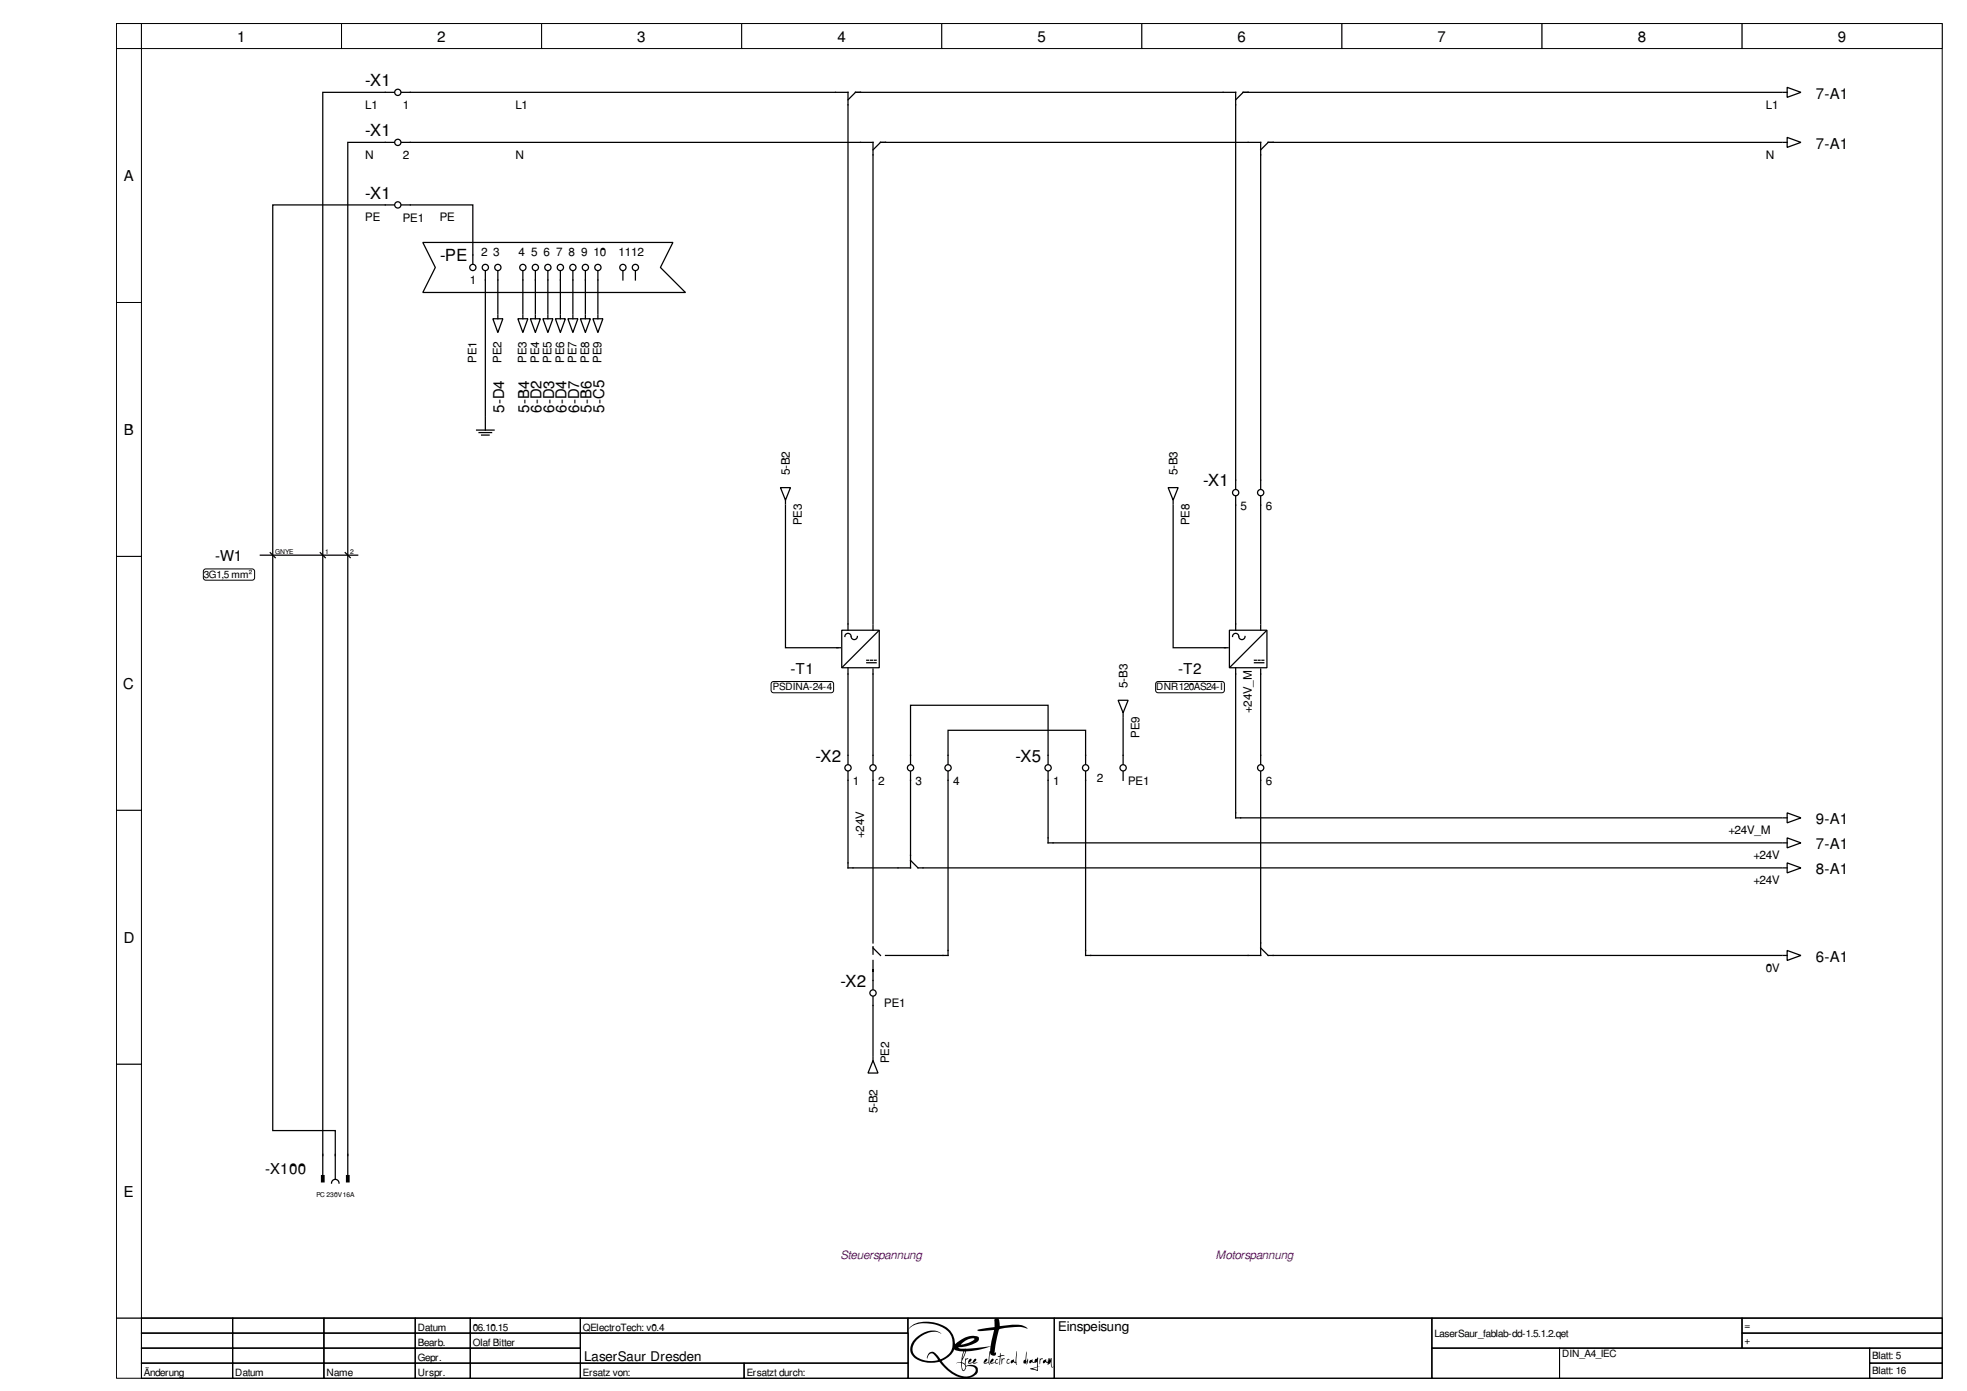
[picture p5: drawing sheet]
<svg xmlns="http://www.w3.org/2000/svg" width="420mm" height="297mm" viewBox="0 0 420 297" stroke-linecap="round" stroke-linejoin="round" font-family="sans-serif">
<path d="M24.9 5h390v276.5h-390z" fill="none" stroke="#000" stroke-width=".21"/>
<g fill="#fff" stroke="#000" stroke-width=".21">
<path d="M24.9 5h5.3v5.4h-5.3z"/>
<path d="M30.2 5h42.8v5.4h-42.8z"/>
<path d="M73 5h42.7v5.4h-42.7z"/>
<path d="M115.7 5h42.7v5.4h-42.7z"/>
<path d="M158.4 5h42.8v5.4h-42.8z"/>
<path d="M201.2 5h42.7v5.4h-42.7z"/>
<path d="M243.9 5h42.7v5.4h-42.7z"/>
<path d="M286.6 5h42.8v5.4h-42.8z"/>
<path d="M329.4 5h42.7v5.4h-42.7z"/>
<path d="M372.1 5h42.8v5.4h-42.8z"/>
<path d="M24.9 10.4h5.3v54.2h-5.3z"/>
<path d="M24.9 64.6h5.3v54.2h-5.3z"/>
<path d="M24.9 118.8h5.3v54.2h-5.3z"/>
<path d="M24.9 173h5.3v54.3h-5.3z"/>
<path d="M24.9 227.3h5.3v54.2h-5.3z"/>
<path d="M24.9 281.5h390v12.8h-390z"/>
<path d="M30.2 281.5h19.5v3.2h-19.5z"/>
</g>
<path d="M30.2 281.5h19.5v3.2h-19.5z" fill="none" stroke="#000" stroke-width=".21"/>
<path d="M49.7 281.5h19.5v3.2h-19.5z" fill="#fff" stroke="#000" stroke-width=".21"/>
<path d="M49.7 281.5h19.5v3.2h-19.5z" fill="none" stroke="#000" stroke-width=".21"/>
<path d="M69.2 281.5h19.5v3.2h-19.5z" fill="#fff" stroke="#000" stroke-width=".21"/>
<path d="M69.2 281.5h19.5v3.2h-19.5z" fill="none" stroke="#000" stroke-width=".21"/>
<path d="M88.7 281.5h11.8v3.2h-11.8z" fill="#fff" stroke="#000" stroke-width=".21"/>
<path d="M88.7 281.5h11.8v3.2h-11.8z" fill="none" stroke="#000" stroke-width=".21"/>
<path d="M100.5 281.5h23.5v3.2h-23.5z" fill="#fff" stroke="#000" stroke-width=".21"/>
<path d="M100.5 281.5h23.5v3.2h-23.5z" fill="none" stroke="#000" stroke-width=".21"/>
<path d="M124 281.5h70v3.2h-70z" fill="#fff" stroke="#000" stroke-width=".21"/>
<path d="M124 281.5h70v3.2h-70z" fill="none" stroke="#000" stroke-width=".21"/>
<path d="M194 281.5h31.2v12.8h-31.2z" fill="#fff" stroke="#000" stroke-width=".21"/>
<g fill="#000">
<path d="M207 290.3l.4-.2a.61 .61 0 0 1-.5 .9 .87 .87 0 0 0 1.2-.7l.4-.1a.76 .76 0 0 1-.6 .8l.9-.1-.7 .3-.4-.2-.8 .2-.1-.3zM211.8 290.3l.4-.1a.73 .73 0 0 1-.6 .8l.9-.1 .1-.4a.38 .38 0 0 1 .5-.3v.2h-.2l-.2 .2v.4h.6a.57 .57 0 0 1-.9 0l-.1 .1a.53 .53 0 0 1-.8-.1zM213.6 288.9l.2 .5 .5-.1 .3 .3h-.7a1.89 1.89 0 0 0-.3 1.7l-.1 .2 .1-1.8h-.5l.5-.2zM214 290l.1 .2 .3-.1 .2 .1a.69 .69 0 0 0-.5 1l-.1 .1zM215.2 290.3l.2-.1 .2 .1a.42 .42 0 0 0-.4 .3 .42 .42 0 0 0 .1 .4l.5-.1a.44 .44 0 0 1-.6 .3 .44 .44 0 0 1-.1-.7zM217.2 288.6l-.1 1.9 .1 .9-.7-.6-.4 .3-.2-.2v-.3l.6-.4 .1 .4 .3 .3zM219.3 288.6l-.1 2.1 .4-.6v.9l-.1 .2-.1-.6-.1 .8-.4-.3a.41 .41 0 0 1-.3-.4 .41 .41 0 0 1 .4-.4zM222.2 290v.2l.3-.1 .3 .1-.5 .2-.2 .9zM223 290.4l.4-.2 .1 .5 .3 .2 .1-.8 .1 .7 .2-.8 .1 .5 .3-.5 .1 1.7 .1 .2 .3-.1-.5 .2-.2-1.2-.2 .4-.1-.1-.2 .3-.1-.3-.5-.3-.5 .3v-.5z"/>
<path d="M207 290.3l-.2 .8 .3 .1 .6-.2a.83 .83 0 0 0 1.2-.1l-.8 .1-.1-.1a.53 .53 0 0 0 .4-.8l-.3 .2a.88 .88 0 0 1-1.2 .7l.6-.6-.1-.3zM207 290.3l.2-.1h.3l-.1 .4-.5 .3 .2 .1 .6-.1 .5-.7h.3a.62 .62 0 0 1-.5 .7l.1 .1 .7-.1-.7 .3-.3-.2-.9 .2-.1-.3z"/>
<path d="M211.8 290.3l-.3 .7a.87 .87 0 0 0 1 0l.4 .2 .4-.2h-.6v-.4l.2-.2h.3l-.1-.2a.46 .46 0 0 0-.6 .5v.2l-.9 .1a.66 .66 0 0 0 .5-.9zM211.9 290.2h.3a.76 .76 0 0 1-.6 .8h.2a.65 .65 0 0 0 .9-.6l.3-.2 .2 .1-.3 .1-.2 .6h.6a.49 .49 0 0 1-.8 0l-.2 .1a.53 .53 0 0 1-.8-.1z"/>
<path d="M194.5 283.3l-.5 .7 .8-.8 1.4-.5 1.4-.1 1.4 .1a6.3 6.3 0 0 1 3.7 1.8l.3 .4a3.5 3.5 0 0 1-1.2 4.9l-.9 .5-1.1-1.3a1.08 1.08 0 0 0-1.3-.1 1.08 1.08 0 0 0-.4 1.2 .92 .92 0 0 1 .7-1 .92 .92 0 0 1 1.1 .6l.5 .7a5.1 5.1 0 0 1-5.2-1.2l-.3-.9 .2-1a4.1 4.1 0 0 1 1.9-2.1l1.1-.5 1-.3h.9l1.1 .4-1.2-.6a4.9 4.9 0 0 0-4 1.3 2.72 2.72 0 0 0-.2 4.7 6 6 0 0 0 3.1 .8l1.9-.2 1.6 1.8a5 5 0 0 0 5.2 1.5l.8-.4 .5-.5a1.19 1.19 0 0 0-.1-1.3 1.19 1.19 0 0 0-1.3-.4l-1 .2-.1-1.1 .2-.3 .3-.1-.1-.2-.4 .2-.1-.1-.1 1.1-.6-.3 .9-2.3 2.8-.4 2.4-.7-.5 3.4-.8 .1 .5-.4 .1-.3-.1-.2-.5 .3-.2 .5v.2l.4 .1 .6-.2 .3 .4h.1l-.2-.7 .2-1.8 .2 .4 .6 .2a.4 .4 0 0 0 .5-.4l-.1-.3-.2 .1v-.7l.9-4.3 1.3-.3 2.9-.3 1.9 .4a1.04 1.04 0 0 0-1-.6l-2.2-.2-2.7 .3-.3-1.6a.53 .53 0 0 0-.7 0 .53 .53 0 0 0-.2 .6v1.2l-3.7 .6 .7 .3 2.9-.3-.7 3.5-5.6 .5a1.33 1.33 0 0 1-1.3-.3l1.4-.1 2.1-.7 .8-.6 .1-.7-.8-.3-1.7 .1-1.5 .8-1.1 .9-.2-1.2a5.5 5.5 0 0 0-5.3-3.6h-1.3l-1.3 .2zM194.5 283.3a6.6 6.6 0 0 1 6.2-.5l1.1 .5a4.5 4.5 0 0 1 2.2 3.8l.2-.2a4.8 4.8 0 0 1 4.7-1.4l.2 .1a1.01 1.01 0 0 1-.9 1.2 7.9 7.9 0 0 1-3.2 .9h-.3l.5 .3h1.4l5-.5 .7-3.5-2.9 .3-.7-.3 3.8-.6-.1-1.6 .2-.3h.5l.3 .2 .2 1.5 2.7-.3a4 4 0 0 1 3.1 .7l.1 .1-1.4-.3h-.8l-3.7 .4a4.9 4.9 0 0 0-.8 2.6l-.3 2.3v.3l.2-.2v.3l-.2 .4a.66 .66 0 0 1-1-.6l-.1 .5a2.81 2.81 0 0 0 .1 2h-.2l-.2-.4-.6 .2-.4-.1v-.2l.2-.5 .5-.3 .1 .2-.1 .3-.5 .4 .8-.1 .5-3.4-2.4 .7-2.8 .4-.9 2.2 .6 .4 .1-1.1 .1 .1 .5-.1v.1l-.5 .3-.1 .8 .2 .4a2.39 2.39 0 0 1 1.9-.1l.5 .5 .1 .5-.1 .6-.5 .5-1.3 .5h-1.9a10.2 10.2 0 0 1-4.4-3.4l-.4 .1a6.8 6.8 0 0 1-3.9-.3l-1-.6-.5-.6-.4-.6-.1-.8a5 5 0 0 1 4-3.8h1.5l1.2 .6a3.3 3.3 0 0 0-3.8 .2 3.6 3.6 0 0 0-2.3 3.8 3.3 3.3 0 0 0 2.3 1.7l1.7 .2 1.4-.3-.8-1-.5-.4-.7 .3-.3 .8-.1-.1a1.2 1.2 0 0 1 1.3-1.3l.8 .6 .8 .9h.2l1-.6 .8-.7 .5-.9 .1-.9a4 4 0 0 0-3.4-4.2l-1.1-.2a5.2 5.2 0 0 0-5 1.2zM205.3 287.1l1.4-1.1 1-.2 .5 .1a4.8 4.8 0 0 1-2.9 1.2zM205.3 287.1h.4l1.3-.4 1.2-.8-.5-.1-1 .2zM201.1 290.6a5.3 5.3 0 0 0 2.7-2.3v-.1a2.42 2.42 0 0 0 1.8 .4h.2l-.5 2.3h-.8l-.3 .3 .6-.2h.5a1.65 1.65 0 0 0 .5 1.8l.3-.3 .2-.4a.98 .98 0 0 1 1.4-.3 .9 .9 0 0 1 .7 .8 .9 .9 0 0 1-.6 .9l-.4 .3a5.4 5.4 0 0 1-5.5-2.2zM201.1 290.6a8.4 8.4 0 0 0 3.8 3.1 2.57 2.57 0 0 0 3.5-1 1.39 1.39 0 0 0-1.9-.9l-.4 .7-.4 .3-.3-.5-.1-1.3h-.5l-.6 .2a1.05 1.05 0 0 1 1.1-.3l.5-2.3-1.2-.1-.8-.3a4 4 0 0 1-2.4 2.3zM206 288.6h.2l-.1 .2-.5 1.3zM206 288.6l-.4 1.5 .5-1.3 .1-.2zM205.5 291.1l.6 .4 .1 .5a.39 .39 0 0 1-.1 .4 .39 .39 0 0 1-.5 .1zM205.5 291.1a1.36 1.36 0 0 0 .4 1.5l.3-.7a.84 .84 0 0 0-.7-.8z"/>
<path d="M194.5 283.3l-.5 .6 .1-.1a5.9 5.9 0 0 1 5.6-1 4.2 4.2 0 0 1 3.8 4.3 3.4 3.4 0 0 1-2.7 3.1l-1-1.2a1.06 1.06 0 0 0-1.3-.1 1.06 1.06 0 0 0-.4 1.2 .92 .92 0 0 1 .7-1 .92 .92 0 0 1 1.1 .6 .69 .69 0 0 1 .4 .8 5.3 5.3 0 0 1-5.1-1.3 2.77 2.77 0 0 1 1.2-3.6 4 4 0 0 1 4.7-.8 3.4 3.4 0 0 0-4.4 .1 3.5 3.5 0 0 0-2 4.2 5 5 0 0 0 4.9 1.9l1.1-.2a7.9 7.9 0 0 0 5.7 3.5 2.66 2.66 0 0 0 2.5-1.4 1.2 1.2 0 0 0-1.5-1.4l-1 .2-.1-.2v-1l.5-.3v-.1h-.6l-.1 1.1-.6-.3 .9-2.3 2.8-.4 2.4-.7-.1 1a1.4 1.4 0 0 0-.3 1.3l-.1 1.1-.8 .1 .5-.4 .1-.3-.2-.2-.4 .3-.2 .7 .4 .1 .6-.2 .2 .4h.2a3.5 3.5 0 0 1 0-2.5 .65 .65 0 0 0 .5 .6 .65 .65 0 0 0 .8-.4v-.3l-.3 .2v-.2v-.9l.9-4a10.9 10.9 0 0 1 6.1-.2 3.7 3.7 0 0 0-3.2-.8l-2.7 .3-.2-1.3a.52 .52 0 0 0-.6-.4 .52 .52 0 0 0-.4 .7v1.2l-3.7 .6 .7 .3 2.9-.3-.7 3.5a24.3 24.3 0 0 1-6.6 .5l-.3-.3h.3a7.1 7.1 0 0 0 4-1.4l.1-.5-.2-.3a5 5 0 0 0-4.9 1.6 4.6 4.6 0 0 0-3.8-4.5 6.4 6.4 0 0 0-5.7 .7zM205.4 287a2.7 2.7 0 0 1 2.8-1.1 4.8 4.8 0 0 1-3 1.2zM201.1 290.6a4.9 4.9 0 0 0 2.7-2.4l.8 .3 1.2 .1-.5 2.3h-.8l-.3 .3 .6-.2h.5a1.66 1.66 0 0 0 .5 1.8l.3-.3 .3-.7a1.77 1.77 0 0 1 2 .6 1.9 1.9 0 0 1-2.4 1.5 7.7 7.7 0 0 1-4.9-3.3zM205.9 288.7l.3-.1-.6 1.5zM205.5 291.1a.77 .77 0 0 1 .7 .7 .77 .77 0 0 1-.5 .8l-.2-.6z"/>
<path d="M213.6 288.9v.6l-.5 .2h.5l-.1 1.5 .1 .3 .2-1.8 .8-.1-.3-.3-.6 .1zM213.6 288.9l.1 .5 .6-.1 .3 .3a.59 .59 0 0 0-.9 .3l-.1 1.6v-1.8h-.5l.5-.2z"/>
<path d="M214 290v1.3l.1-.9 .5-.3h-.2l-.3 .1zM214 290l.1 .2 .3-.1h.2a.72 .72 0 0 0-.5 1l-.1 .2z"/>
<path d="M215.1 290.3l-.1 .7 .5 .2 .3-.3-.5 .1-.2-.1 .2-.5h.3v-.2zM215.2 290.3l.4-.1v.2h-.3l-.2 .5 .2 .1 .5-.1-.3 .3-.5-.2z"/>
<path d="M217.2 288.6l-.3 2.3a.44 .44 0 0 1-.4-.7l-.1 .2a.36 .36 0 0 0-.5 .3 .36 .36 0 0 0 .3 .4l.3-.3 .4 .3 .2 .3h.2l-.2-.4 .1-.1-.1-.2zM217.2 288.6l-.1 2.1 .1 .2-.1 .1 .2 .4-.8-.6-.3 .3a.38 .38 0 0 1-.3-.5 .38 .38 0 0 1 .5-.2l.1-.2 .1 .6 .3 .1z"/>
<path d="M219.3 288.6l-.2 1.2a.55 .55 0 0 1-.5 .8v.5h.4l.3 .3 .1-.8 .1 .6 .1-1.1-.4 .6zM219.3 288.6l-.1 2.1 .4-.6v.8l-.1 .3-.1-.6-.1 .8-.2-.2a.45 .45 0 0 1-.5-.5 .45 .45 0 0 1 .4-.4z"/>
<path d="M220 290.5l-.2 .4 .2 .2 .4-.3 .4 .2 .7-.2v1.1l-1.4 .3v.1l1.6 .5v-.9l.5-.2-.5 .1v-1.9h-.1l-.1 .3h-.4l-.1 .7-.4-.1-.1-.6zM220 290.5l.5-.3 .1 .6 .3 .1a.63 .63 0 0 1 .6-.7l.2-.3v1.9l.5-.1-.5 .2v.9l-1.7-.5 1.5-.4v-1.1l-.7 .2-.4-.2-.4 .3-.2-.2zM220.6 292.3l.9-.3v.5zM220.6 292.3l.9 .2v-.5z"/>
<path d="M220.1 290.4l-.2 .2v.5l.5-.3 .4 .2 .7-.2v1.1l-1.5 .4 1.7 .5v-.9l.4-.2-.4 .1v-1.9l-.2 .3a.64 .64 0 0 0-.6 .7l-.3-.1-.1-.6zM220.6 292.3l.9-.3v.5z"/>
<path d="M222.2 290l-.1 1.3 .2-.9 .5-.2-.3-.1-.3 .1zM222.2 290v.2l.3-.1 .3 .1-.5 .2-.2 .9z"/>
<path d="M223 290.4l-.2 .5 .1 .2 .5-.3 .4 .3v.4l.3-.4 .1 .1 .2-.4 .2 1.2 .5-.2-.3 .1-.1-.2-.1-1.7-.3 .5-.1-.5-.2 .8-.1-.8-.1 .9a.49 .49 0 0 1-.4-.7zM223 290.4l.4-.2 .1 .6 .3 .1 .1-.9 .1 .8 .2-.8 .1 .5 .3-.5 .1 1.7 .1 .2 .3-.1-.5 .2-.2-1.2-.2 .4-.1-.1-.3 .4v-.4l-.4-.3-.5 .3-.1-.2z"/>
</g>
<path d="M194 281.5h31.2v12.8h-31.2z" fill="none" stroke="#000" stroke-width=".21"/>
<path d="M225.2 281.5h80.7v12.8h-80.7z" fill="#fff" stroke="#000" stroke-width=".21"/>
<path d="M225.2 281.5h80.7v12.8h-80.7z" fill="none" stroke="#000" stroke-width=".21"/>
<path d="M305.9 281.5h66.2v6.4h-66.2z" fill="#fff" stroke="#000" stroke-width=".21"/>
<path d="M305.9 281.5h66.2v6.4h-66.2z" fill="none" stroke="#000" stroke-width=".21"/>
<path d="M372.1 281.5h42.8v3.2h-42.8z" fill="#fff" stroke="#000" stroke-width=".21"/>
<path d="M372.1 281.5h42.8v3.2h-42.8z" fill="none" stroke="#000" stroke-width=".21"/>
<path d="M30.2 284.7h19.5v3.2h-19.5z" fill="#fff" stroke="#000" stroke-width=".21"/>
<path d="M30.2 284.7h19.5v3.2h-19.5z" fill="none" stroke="#000" stroke-width=".21"/>
<path d="M49.7 284.7h19.5v3.2h-19.5z" fill="#fff" stroke="#000" stroke-width=".21"/>
<path d="M49.7 284.7h19.5v3.2h-19.5z" fill="none" stroke="#000" stroke-width=".21"/>
<path d="M69.2 284.7h19.5v3.2h-19.5z" fill="#fff" stroke="#000" stroke-width=".21"/>
<path d="M69.2 284.7h19.5v3.2h-19.5z" fill="none" stroke="#000" stroke-width=".21"/>
<path d="M88.7 284.7h11.8v3.2h-11.8z" fill="#fff" stroke="#000" stroke-width=".21"/>
<path d="M88.7 284.7h11.8v3.2h-11.8z" fill="none" stroke="#000" stroke-width=".21"/>
<path d="M100.5 284.7h23.5v3.2h-23.5z" fill="#fff" stroke="#000" stroke-width=".21"/>
<path d="M100.5 284.7h23.5v3.2h-23.5z" fill="none" stroke="#000" stroke-width=".21"/>
<path d="M124 284.7h70v6.4h-70z" fill="#fff" stroke="#000" stroke-width=".21"/>
<path d="M124 284.7h70v6.4h-70z" fill="none" stroke="#000" stroke-width=".21"/>
<path d="M372.1 284.7h42.8v3.2h-42.8z" fill="#fff" stroke="#000" stroke-width=".21"/>
<path d="M372.1 284.7h42.8v3.2h-42.8z" fill="none" stroke="#000" stroke-width=".21"/>
<path d="M30.2 287.9h19.5v3.2h-19.5z" fill="#fff" stroke="#000" stroke-width=".21"/>
<path d="M30.2 287.9h19.5v3.2h-19.5z" fill="none" stroke="#000" stroke-width=".21"/>
<path d="M49.7 287.9h19.5v3.2h-19.5z" fill="#fff" stroke="#000" stroke-width=".21"/>
<path d="M49.7 287.9h19.5v3.2h-19.5z" fill="none" stroke="#000" stroke-width=".21"/>
<path d="M69.2 287.9h19.5v3.2h-19.5z" fill="#fff" stroke="#000" stroke-width=".21"/>
<path d="M69.2 287.9h19.5v3.2h-19.5z" fill="none" stroke="#000" stroke-width=".21"/>
<path d="M88.7 287.9h11.8v3.2h-11.8z" fill="#fff" stroke="#000" stroke-width=".21"/>
<path d="M88.7 287.9h11.8v3.2h-11.8z" fill="none" stroke="#000" stroke-width=".21"/>
<path d="M100.5 287.9h23.5v3.2h-23.5z" fill="#fff" stroke="#000" stroke-width=".21"/>
<path d="M100.5 287.9h23.5v3.2h-23.5z" fill="none" stroke="#000" stroke-width=".21"/>
<path d="M305.9 287.9h27.2v6.4h-27.2z" fill="#fff" stroke="#000" stroke-width=".21"/>
<path d="M305.9 287.9h27.2v6.4h-27.2z" fill="none" stroke="#000" stroke-width=".21"/>
<path d="M333.1 287.9h66.3v6.4h-66.3z" fill="#fff" stroke="#000" stroke-width=".21"/>
<path d="M333.1 287.9h66.3v6.4h-66.3z" fill="none" stroke="#000" stroke-width=".21"/>
<path d="M399.4 287.9h15.5v3.2h-15.5z" fill="#fff" stroke="#000" stroke-width=".21"/>
<path d="M399.4 287.9h15.5v3.2h-15.5z" fill="none" stroke="#000" stroke-width=".21"/>
<path d="M30.2 291.1h19.5v3.2h-19.5z" fill="#fff" stroke="#000" stroke-width=".21"/>
<path d="M30.2 291.1h19.5v3.2h-19.5z" fill="none" stroke="#000" stroke-width=".21"/>
<path d="M49.7 291.1h19.5v3.2h-19.5z" fill="#fff" stroke="#000" stroke-width=".21"/>
<path d="M49.7 291.1h19.5v3.2h-19.5z" fill="none" stroke="#000" stroke-width=".21"/>
<path d="M69.2 291.1h19.5v3.2h-19.5z" fill="#fff" stroke="#000" stroke-width=".21"/>
<path d="M69.2 291.1h19.5v3.2h-19.5z" fill="none" stroke="#000" stroke-width=".21"/>
<path d="M88.7 291.1h11.8v3.2h-11.8z" fill="#fff" stroke="#000" stroke-width=".21"/>
<path d="M88.7 291.1h11.8v3.2h-11.8z" fill="none" stroke="#000" stroke-width=".21"/>
<path d="M100.5 291.1h23.5v3.2h-23.5z" fill="#fff" stroke="#000" stroke-width=".21"/>
<path d="M100.5 291.1h23.5v3.2h-23.5z" fill="none" stroke="#000" stroke-width=".21"/>
<path d="M124 291.1h35v3.2h-35z" fill="#fff" stroke="#000" stroke-width=".21"/>
<path d="M124 291.1h35v3.2h-35z" fill="none" stroke="#000" stroke-width=".21"/>
<path d="M159 291.1h35v3.2h-35z" fill="#fff" stroke="#000" stroke-width=".21"/>
<path d="M159 291.1h35v3.2h-35z" fill="none" stroke="#000" stroke-width=".21"/>
<path d="M399.4 291.1h15.5v3.2h-15.5z" fill="#fff" stroke="#000" stroke-width=".21"/>
<path d="M43.5 121.8l.5-.3h9.9l.4 .3 .1 1.6-.1 .2-.4 .3h-9.9l-.3-.1-.3-.4zM164.8 145.8l.4-.3h12.3l.5 .3 .1 1.6-.1 .3-.5 .2h-12.3h-.2l-.3-.5zM246.9 145.8l.5-.3h13.6l.5 .3v1.6v.3l-.5 .2h-13.6h-.3l-.3-.5zM399.4 291.1h15.5v3.2h-15.5z" fill="none" stroke="#000" stroke-width=".21"/>
<g fill="none" stroke="#000" stroke-width=".27">
<path d="M84.2 19.7h-15.3v227.1M85.8 19.7h95.3v114.9M380.7 19.7h-115.2l-1.6 1.6M380.9 19.7h.8M381.7 18.7l3 1-3 1.1zM84.2 30.4h-9.9v216.4M85.8 30.4h100.7v102.8M181.1 21.3l1.6-1.6h81.2v84.7M186.5 32l1.6-1.6h81.2v74M380.7 30.4h-109.8l-1.6 1.6M380.9 30.4h.8M381.7 29.3l3 1.1-3 1.1z"/>
<path d="M84.2 43.8h-25.9v197.6h13.3v5.4M85.8 43.8h15.2v12.5M90.3 51.8h53.4l-2.6 5.3 5.3 5.4h-56.1l2.7-5.4zM103.7 57.9v31M106.3 57.9v9.1M111.7 57.9v9.1M114.4 57.9v9.1M117 57.9v9.1M119.7 57.9v9.1M122.4 57.9v9.1M125 57.9v9.1M127.7 57.9v9.1"/>
<path d="M133.1 57.9v1.9M135.7 57.9v1.9M105.3 68.1h2.1l-1.1 2.9zM106.3 67.3v.8M110.6 68.1h2.2l-1.1 2.9zM111.7 67.3v.8M113.3 68.1h2.1l-1 2.9zM114.4 67.3v.8M116 68.1h2.1l-1.1 2.9zM117 67.3v.8M118.6 68.1h2.2l-1.1 2.9zM119.7 67.3v.8"/>
<path d="M121.3 68.1h2.1l-1 2.9zM122.4 67.3v.8M124 68.1h2.1l-1.1 2.9zM125 67.3v.8M126.6 68.1h2.2l-1.1 2.9zM127.7 67.3v.8M101.8 91.8h3.7M102.3 92.4h2.7M102.9 92.9h1.6M103.7 89.2v2.6M55.6 118.6h20.8M57.7 118l1.1 1.1"/>
<path d="M68.4 118l1.1 1.1M73.7 118l1.1 1.1M166.7 104.1h2.1l-1 2.7zM167.8 106.8v.8M167.8 107.9v30.4h11.7M249.5 104.1h2.2l-1.1 2.7zM250.6 106.8v.8M250.6 107.9v30.4h11.7M263.9 106v28.6M269.3 106v27.2M179.8 134.6h8v8h-8zM181.8 135.9a.67 .67 0 0 0-.7-.7 .67 .67 0 0 0-.6 .7"/>
<path d="M183.1 135.9a.67 .67 0 0 1-.6 .7 .67 .67 0 0 1-.7-.6M186.5 133.5v1.1M187.7 134.7l-7.8 7.8M262.6 134.6h8v8h-8zM264.6 135.9a.67 .67 0 0 0-.7-.7 .67 .67 0 0 0-.6 .7M265.9 135.9a.67 .67 0 0 1-.6 .7 .67 .67 0 0 1-.7-.6M269.3 133.5v1.1M270.5 134.7l-7.8 7.8M181.1 142.6v20.6M185.1 141h.4M185.1 141.5h2M185.9 141h.4"/>
<path d="M186.5 142.9v20.3M186.7 141h.4M238.8 149.5h2.2l-1.1 2.7zM239.9 152.2v.8M239.9 153.3v9.9M263.9 142.6v32h116.8M267.9 141h.4M267.9 141.5h2.1M268.8 141h.4M269.3 142.9v20.3M269.6 141h.4M181.1 164.8v20.5h13.4v-20.5"/>
<path d="M186.5 164.8v36.6M194.5 163.2v-12.6h29.4v12.6M202.5 164.8v39.2h-13.4M202.5 163.2v-7.3h29.4v7.3M223.9 164.8v15.2h156.8M231.9 164.8v39.2h3.5h33.9v-39.2M239.9 164.8v1.8M380.9 180h.8M380.9 174.6h.8M381.7 178.9l3 1.1-3 1.1zM381.7 173.6l3 1-3 1.1zM194.5 183.7l1.6 1.6h184.6"/>
<path d="M380.9 185.3h.8M381.7 184.3l3 1-3 1.1zM186.5 205.1v6.1M186.5 212.8v12.6M186.5 202.2v1.6M186.5 202.4l1.6 1.6M269.3 202.4l1.6 1.6h109.8M380.9 204h.8M381.7 203l3 1-3 1.1zM186.5 226.5l1 2.6h-2.1zM186.5 225.7v.8M68.9 246.5v4.5"/>
<path d="M70.8 252.6a.8 .8 0 0 1 .8-.8 .8 .8 0 0 1 .8 .8M71.6 246.5v5.3M74.3 246.5v4.5"/>
<circle cx="85" cy="19.7" r=".67"/>
<circle cx="85" cy="30.4" r=".67"/>
<circle cx="85" cy="43.8" r=".67"/>
<circle cx="101" cy="57.1" r=".67"/>
<circle cx="103.7" cy="57.1" r=".67"/>
<circle cx="106.3" cy="57.1" r=".67"/>
<circle cx="111.7" cy="57.1" r=".67"/>
<circle cx="114.4" cy="57.1" r=".67"/>
<circle cx="117" cy="57.1" r=".67"/>
<circle cx="119.7" cy="57.1" r=".67"/>
<circle cx="122.4" cy="57.1" r=".67"/>
<circle cx="125" cy="57.1" r=".67"/>
<circle cx="127.7" cy="57.1" r=".67"/>
<circle cx="133.1" cy="57.1" r=".67"/>
<circle cx="135.7" cy="57.1" r=".67"/>
<circle cx="263.9" cy="105.2" r=".67"/>
<circle cx="269.3" cy="105.2" r=".67"/>
<circle cx="181.1" cy="164" r=".67"/>
<circle cx="186.5" cy="164" r=".67"/>
<circle cx="194.5" cy="164" r=".67"/>
<circle cx="202.5" cy="164" r=".67"/>
<circle cx="223.9" cy="164" r=".67"/>
<circle cx="231.9" cy="164" r=".67"/>
<circle cx="239.9" cy="164" r=".67"/>
<circle cx="269.3" cy="164" r=".67"/>
<circle cx="186.5" cy="212" r=".67"/>
</g>
<g fill="#000" stroke="#000" stroke-width=".27">
<path d="M68.7 251h.5v1.4h-.5z" fill-rule="evenodd"/>
<path d="M74 251h.6v1.4h-.6z" fill-rule="evenodd"/>
</g>
<g font-size="3.6">
<text x="78" y="18.4">-X1</text>
<text x="78" y="29.1">-X1</text>
<text x="78" y="42.4">-X1</text>
<text x="94.1" y="55.8">-PE</text>
<text x="257" y="103.9">-X1</text>
<text x="174.2" y="162.6">-X2</text>
<text x="216.9" y="162.6">-X5</text>
<text x="179.5" y="210.7">-X2</text>
</g>
<g font-size="3.2">
<text x="50.6" y="9">1</text>
<text x="93.4" y="9">2</text>
<text x="136.1" y="9">3</text>
<text x="178.9" y="9">4</text>
<text x="221.6" y="9">5</text>
<text x="264.3" y="9">6</text>
<text x="307.1" y="9">7</text>
<text x="349.8" y="9">8</text>
<text x="392.6" y="9">9</text>
<text x="387.9" y="21.1">7-A1</text>
<text x="387.9" y="31.7">7-A1</text>
<text x="26.5" y="38.7">A</text>
<text x="107.7" y="88.1" transform="rotate(-90 107.7 88.1)">5-D4</text>
<text x="113" y="88.1" transform="rotate(-90 113 88.1)">5-B4</text>
<text x="115.7" y="88.1" transform="rotate(-90 115.7 88.1)">6-D2</text>
<text x="118.4" y="88.1" transform="rotate(-90 118.4 88.1)">6-D3</text>
<text x="121" y="88.1" transform="rotate(-90 121 88.1)">6-D4</text>
<text x="123.7" y="88.1" transform="rotate(-90 123.7 88.1)">6-D7</text>
<text x="126.4" y="88.1" transform="rotate(-90 126.4 88.1)">5-B6</text>
<text x="129" y="88.1" transform="rotate(-90 129 88.1)">5-C5</text>
<text x="26.5" y="92.9">B</text>
<text x="46" y="119.9">-W1</text>
<text x="168.8" y="143.9">-T1</text>
<text x="251.7" y="143.9">-T2</text>
<text x="26.3" y="147.2">C</text>
<text x="387.9" y="176">9-A1</text>
<text x="387.9" y="181.3">7-A1</text>
<text x="387.9" y="186.7">8-A1</text>
<text x="26.5" y="201.4">D</text>
<text x="387.9" y="205.4">6-A1</text>
<text x="56.7" y="250.8">-X100</text>
<text x="26.5" y="255.6">E</text>
</g>
<g font-size="2.9">
<text x="226" y="284.2">Einspeisung</text>
<text x="124.8" y="290.6">LaserSaur Dresden</text>
</g>
<g font-size="2.5">
<text x="78" y="23.2">L1</text>
<text x="86" y="23.3">1</text>
<text x="110.1" y="23.2">L1</text>
<text x="377.2" y="23.2">L1</text>
<text x="78" y="33.9">N</text>
<text x="86" y="34">2</text>
<text x="110.1" y="33.9">N</text>
<text x="377.2" y="33.9">N</text>
<text x="78" y="47.2">PE</text>
<text x="86" y="47.4">PE1</text>
<text x="93.9" y="47.2">PE</text>
<text x="102.8" y="54.7">2</text>
<text x="105.4" y="54.7">3</text>
<text x="110.8" y="54.7">4</text>
<text x="113.5" y="54.7">5</text>
<text x="116.1" y="54.7">6</text>
<text x="118.8" y="54.7">7</text>
<text x="121.5" y="54.7">8</text>
<text x="124.1" y="54.7">9</text>
<text x="126.8" y="54.7">10</text>
<text x="132.1" y="54.7">1112</text>
<text x="100.4" y="60.7">1</text>
<text x="101.8" y="77.4" transform="rotate(-90 101.8 77.4)">PE1</text>
<text x="107.1" y="77.4" transform="rotate(-90 107.1 77.4)">PE2</text>
<text x="112.5" y="77.4" transform="rotate(-90 112.5 77.4)">PE3</text>
<text x="115.2" y="77.4" transform="rotate(-90 115.2 77.4)">PE4</text>
<text x="117.8" y="77.4" transform="rotate(-90 117.8 77.4)">PE5</text>
<text x="120.5" y="77.4" transform="rotate(-90 120.5 77.4)">PE6</text>
<text x="123.2" y="77.4" transform="rotate(-90 123.2 77.4)">PE7</text>
<text x="125.8" y="77.4" transform="rotate(-90 125.8 77.4)">PE8</text>
<text x="128.5" y="77.4" transform="rotate(-90 128.5 77.4)">PE9</text>
<text x="168.7" y="101.5" transform="rotate(-90 168.7 101.5)">5-B2</text>
<text x="251.5" y="101.5" transform="rotate(-90 251.5 101.5)">5-B3</text>
<text x="171.3" y="112.1" transform="rotate(-90 171.3 112.1)">PE3</text>
<text x="254.1" y="112.1" transform="rotate(-90 254.1 112.1)">PE8</text>
<text x="265" y="108.8">5</text>
<text x="270.4" y="108.8">6</text>
<text x="240.8" y="146.9" transform="rotate(-90 240.8 146.9)">5-B3</text>
<text x="267.4" y="152.2" transform="rotate(-90 267.4 152.2)">+24V_M</text>
<text x="243.4" y="157.6" transform="rotate(-90 243.4 157.6)">PE9</text>
<text x="182.2" y="167.6">1</text>
<text x="187.5" y="167.6">2</text>
<text x="195.6" y="167.6">3</text>
<text x="203.6" y="167.6">4</text>
<text x="224.9" y="167.6">1</text>
<text x="234.3" y="167">2</text>
<text x="241" y="167.6">PE1</text>
<text x="270.4" y="167.6">6</text>
<text x="184.6" y="178.9" transform="rotate(-90 184.6 178.9)">+24V</text>
<text x="369.2" y="178.1">+24V_M</text>
<text x="374.5" y="183.5">+24V</text>
<text x="374.5" y="188.8">+24V</text>
<text x="377.2" y="207.5">0V</text>
<text x="188.9" y="215.1">PE1</text>
<text x="190" y="227" transform="rotate(-90 190 227)">PE2</text>
<text x="187.4" y="237.7" transform="rotate(-90 187.4 237.7)">5-B2</text>
</g>
<g font-size="2.5" fill="#800080">
<text x="179.5" y="268.9">Steuerspannung</text>
<text x="259.7" y="268.9">Motorspannung</text>
</g>
<g font-size="2.1">
<text x="43.6" y="123.4">3G1,5 mm²</text>
<text x="165.1" y="147.4">PSDINA-24-4</text>
<text x="247" y="147.4">DNR120AS24-I</text>
<text x="89.2" y="284.2">Datum</text>
<text x="89.2" y="287.4">Bearb.</text>
<text x="101" y="284.2">06.10.15</text>
<text x="101" y="287.4">Olaf Bitter</text>
<text x="124.5" y="284.2">QElectroTech: v0.4</text>
<text x="306.4" y="285.5">LaserSaur_fablab-dd-1.5.1.2.qet</text>
<text x="372.7" y="283.9">=</text>
<text x="372.7" y="287.1">+</text>
<text x="30.7" y="293.8">Änderung</text>
<text x="50.2" y="293.8">Datum</text>
<text x="69.7" y="293.8">Name</text>
<text x="89.2" y="290.6">Gepr.</text>
<text x="89.2" y="293.8">Urspr.</text>
<text x="124.5" y="293.8">Ersatz von:</text>
<text x="159.5" y="293.8">Ersatzt durch:</text>
<text x="333.7" y="289.8">DIN_A4_IEC</text>
<text x="399.9" y="290.3">Blatt: 5</text>
<text x="399.9" y="293.5">Blatt: 16</text>
</g>
<g font-size="1.4">
<text x="58.8" y="118.3">GNYE</text>
<text x="69.5" y="118.3">1</text>
<text x="74.8" y="118.3">2</text>
<text x="67.6" y="255.7">PC 230V16A</text>
</g>
</svg>
